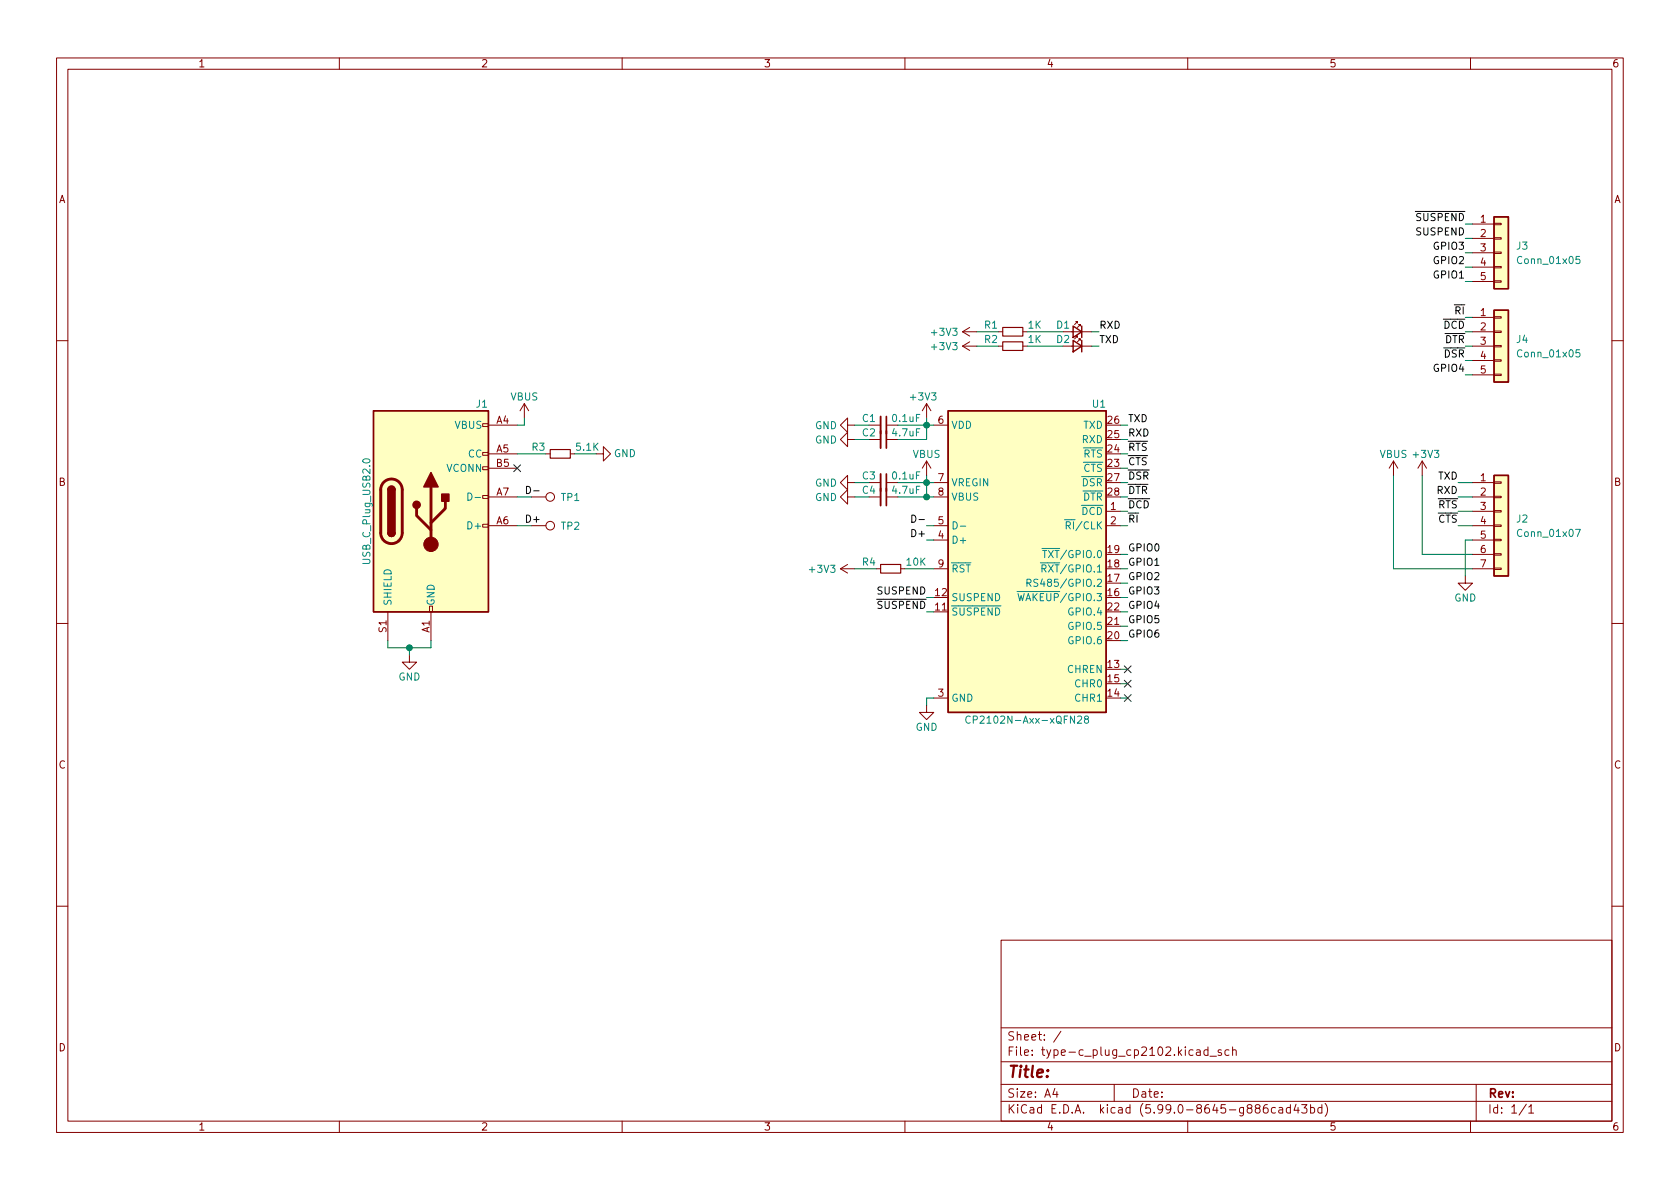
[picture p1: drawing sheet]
<svg xmlns="http://www.w3.org/2000/svg" width="297mm" height="210mm" viewBox="0 0 297 210" stroke-linecap="round" stroke-linejoin="round" font-family="sans-serif">
<g fill="none" stroke="#840000" stroke-width=".18">
<path d="M10 10.2h277v190.1h-277zM12 12.2h273v186.1h-273zM60 10.2v2M110 10.2v2M160 10.2v2M210 10.2v2M260 10.2v2M260.3 39.6h3.9M264.2 39.5h1.2v.2h-1.2zM170.2 58.7h2.5M170.2 58.7l1.2 .7M171.4 57.9l-1.2 .8"/>
<path d="M176.5 58.7h.8M180.8 58.7h.8M188 58.7h5M190.5 57.1v-.2h-.3h.3l-.5 .5M190.5 59.7v-.3h-.3h.3l-.5 .5M191 57.7v-.3h-.2h.2l-.5 .5M260.3 58.7h3.9M260.3 56.1h3.9M260.3 42.2h3.9M260.3 44.7h3.9M260.3 47.2h3.9M260.3 49.8h3.9"/>
<path d="M264.2 58.5h1.2v.3h-1.2zM264.2 56h1.2v.3h-1.2zM264.2 49.7h1.2v.2h-1.2zM264.2 47.1h1.2v.3h-1.2zM264.2 42h1.2v.3h-1.2zM264.2 44.6h1.2v.2h-1.2zM10 60.2h2M85.3 74.9h1.1v.5h-1.1zM86.4 75.2h5M92.7 71.4l-.8 1.2M92.7 71.4v2.5M92.7 71.4l.8 1.2"/>
<path d="M149.9 77.7v-1.3l-1.3 1.3 1.3 1.3v-1.3h1.2M149.9 75.2v-1.3l-1.3 1.3 1.3 1.2v-1.2h1.2M153.7 75.2h2M153.7 77.7h2M156.7 75.2h2M156.7 77.7h2M163.8 71.4v2.5M163.8 71.4l.8 1.2M163.8 71.4l-.7 1.2M165.1 75.2h2.5M170.2 61.2h2.5M170.2 61.2l1.2 .8"/>
<path d="M171.4 60.4l-1.2 .8M176.5 61.2h.8M180.8 61.2h.8M188 61.2h5M191 60.2v-.3h-.2h.2l-.5 .5M260.3 61.2h3.9M260.3 63.7h3.9M260.3 66.3h3.9M264.2 66.2h1.2v.2h-1.2zM264.2 63.6h1.2v.3h-1.2zM264.2 61.1h1.2v.2h-1.2zM285 60.2h2"/>
<path d="M85.3 92.7h1.1v.5h-1.1zM85.3 87.6h1.1v.5h-1.1zM85.3 82.5h1.1v.6h-1.1zM85.3 80h1.1v.5h-1.1zM86.4 80.3h5M86.4 93h5M86.4 87.9h5M86.4 82.8h5M94 93h2.5M94 87.9h2.5M96.5 80.3h.8M100.8 80.3h.8"/>
<path d="M105.4 80.3h1.3v-1.3l1.2 1.3-1.2 1.2v-1.2M149.9 87.9v-1.3l-1.3 1.3 1.3 1.2v-1.2h1.2M149.9 85.3v-1.2l-1.3 1.2 1.3 1.3v-1.3h1.2M149.9 99.8l-1.3 .8M153.7 85.3h2M153.7 87.9h2M156.7 85.3h2M156.7 87.9h2M163.8 81.5l-.7 1.3M163.8 81.5v2.6M163.8 81.5l.8 1.3M165.1 85.3h2.5"/>
<path d="M165.1 93h2.5M165.1 95.5h2.5M165.1 87.9h2.5M195.6 90.4h2.5M195.6 93h2.5M246.4 81.5l.7 1.3M246.4 81.5v2.6M246.4 81.5l-.8 1.3M251.5 81.5l-.8 1.3M251.5 81.5v2.6M251.5 81.5l.7 1.3M260.3 85.3h3.9"/>
<path d="M260.3 90.4h3.9M260.3 93h3.9M260.3 95.5h3.9M260.3 87.9h3.9M260.3 98h3.9M264.2 97.9h1.2v.3h-1.2zM264.2 95.4h1.2v.2h-1.2zM264.2 90.3h1.2v.2h-1.2zM264.2 87.8h1.2v.2h-1.2zM264.2 85.2h1.2v.3h-1.2zM264.2 92.8h1.2v.3h-1.2zM10 110.2h2"/>
<path d="M68.6 108.2v5.1M72.4 115.8v1.3h1.3l-1.3 1.3-1.3-1.3h1.3M75.9 107.2h.6v1h-.6zM76.2 108.2v5.1M148.6 100.6h2.5M148.6 100.6l1.3 .7M154.9 100.6h.8M159.3 100.6h.7M165.1 100.6h2.5M165.1 108.2h2.5M195.6 110.7h2.5M259.1 101.8v1.3h1.2l-1.2 1.3-1.3-1.3h1.3"/>
<path d="M260.3 100.6h3.9M264.2 100.5h1.2v.2h-1.2zM285 110.2h2M163.8 124.7v1.3h1.3l-1.3 1.2-1.2-1.2h1.2M165.1 123.4h2.5M10 160.2h2M177 166.3h108v32h-108zM285 160.2h2M60 198.3v2M110 198.3v2M160 198.3v2M177 194.8h108"/>
<path d="M177 191.8h108M177 187.8h108M177 181.8h108M186.5 192.5l-.4 1h1M186.9 193v1M187.6 182.4l-1.3 1.9M197 191.8v3M210 198.3v2M211.6 185.7h.5l.1 .9M212.2 186l-.5 .1a.29 .29 0 0 0-.2 .2 .29 .29 0 0 0 .2 .3h.5M213.6 185.7l-.5-.1-.2 .3v.4l.1 .3h.6M213.6 185.1v1.5"/>
<path d="M213.9 186.8h1.2M215.9 185.7l-.3-.1-.2 .2v.3l.5 .1v.4h-.5M217.3 185.7l-.4-.1-.3 .3v.4l.1 .3h.6M217.9 185.8l.2-.2 .4 .1 .1 .9M217.9 185.1v1.5M224.1 195.3a.59 .59 0 0 0-.7 .7v.5l.1 .3h.4l.2-.1 .1-.5-.1-.2-.5-.1-.2 .3M225.5 195.9l-.4-.1-.3 .3v.4l.1 .3h.6M226.1 195.9h.6l.1 .9M226.8 196.2l-.5 .1a.29 .29 0 0 0-.2 .2 .29 .29 0 0 0 .2 .3h.5M228.1 195.9l-.4-.1-.3 .3v.4l.2 .3h.5M228.1 195.3v1.5M229.1 195.3l-.3 1h.9"/>
<path d="M229.5 195.8v1M230.1 195.3h1l-.5 .6 .4 .1v.7l-.2 .1h-.4l-.3-.1M231.7 195.9l.4-.1 .3 .3v.4l-.1 .3h-.6M231.7 195.3v1.5M233.7 195.9l-.4-.1-.3 .3v.4l.1 .3h.6M233.7 195.3v1.5M234.3 195.1a1.72 1.72 0 0 1 0 2.3M260 198.3v2M261 191.8v6.5M269.9 195.3l-1.3 1.9M270.3 195.8l.4-.5v1.5M270.3 196.8h.9"/>
<circle cx="97.3" cy="93" r=".76"/>
<circle cx="97.3" cy="87.9" r=".76"/>
</g>
<path d="M264.2 38.3h2.5v12.7h-2.5zM189.7 57.7l1.6 1-1.6 1zM191.3 57.7v2M264.2 54.9h2.5v12.7h-2.5zM66 72.6h20.4v35.6h-20.4zM167.6 72.6h28v53.4h-28zM189.7 60.2l1.6 1-1.6 1zM191.3 60.2v2M68.6 94.2a.64 .64 0 0 0 .6 .7 .64 .64 0 0 0 .6-.7M68.6 86.6a.64 .64 0 0 1 .6-.6 .64 .64 0 0 1 .6 .6M264.2 84.1h2.5v17.7h-2.5z" fill="none" stroke="#840000" stroke-width=".25"/>
<path d="M155.7 73.7v5.5M155.7 83.8v5.6" fill="none" stroke="#840000" stroke-width=".33"/>
<path d="M156.7 73.7v5.5M156.7 83.8v5.6" fill="none" stroke="#840000" stroke-width=".3"/>
<path d="M177.3 57.9h3.5v1.5h-3.5zM97.3 79.5h3.5v1.5h-3.5zM177.3 60.4h3.5v1.6h-3.5zM155.7 99.8h3.6v1.5h-3.6z" fill="none" stroke="#840000" stroke-width=".2"/>
<g fill="#ffffc2" stroke="#ffffc2" stroke-width=".18">
<path d="M264.2 54.9h2.5v12.7h-2.5z"/>
<path d="M264.2 38.3h2.5v12.7h-2.5z"/>
<path d="M167.6 72.6h28v53.4h-28z"/>
<path d="M66 72.6h20.4v35.6h-20.4z"/>
<path d="M264.2 84.1h2.5v17.7h-2.5z"/>
</g>
<g fill="none" stroke="#008484" stroke-width=".18">
<path d="M279.3 45.3h-.6l-.1 .6 .2-.1 .4 .1 .2 .2-.1 .4-.2 .1-.5-.1M279.3 61.9h-.6l-.1 .6 .2-.2 .4 .1 .2 .2-.1 .4-.2 .1-.5-.1M64.3 81.3a.69 .69 0 0 1 1.1 .3 .72 .72 0 0 1-1.3-.2zM82.7 87.2a.64 .64 0 0 1 .8 .6 .64 .64 0 0 1-.8 .7zM84 88h1M168.5 92.3a.64 .64 0 0 1 .8 .6 .64 .64 0 0 1-.8 .6zM169.8 93h1M183.9 99.5h1.3M184.2 97h1M184.4 97.3h.7M184.7 97.3v1.3M188.2 91.9h1.3"/>
<path d="M188.5 92.9h.6l.2-.2-.1-.3-.7-.1v1.2M278.6 93.6h.8l-.5 1.3M179.8 104.6h1.5M180 105l.3 1.2 .2-.9 .3 .9 .3-1.2M181.6 103.1l.6-.1 .1-.2-.1-.3-.6-.1v1.3M181.9 103.1l.4 .6M183.5 102.5l-.5-.1-.2 .1v.4l.6 .2 .1 .4-.2 .2-.5-.1M184.2 100.5h.6l.2-.2-.1-.3-.7-.1v1.3M184.5 100.5l.5 .7M171.5 126.7a.6 .6 0 0 0-.8 .5 .6 .6 0 0 0 .6 .7l.2-.1M190.5 126.7l.5-.1 .3 .4-.8 .9h.8M192 127.2l-.3-.3 .1-.2 .2-.1 .3 .1 .2 .2-.1 .1-.5 .2-.2 .2 .1 .4 .2 .1 .3-.1 .2-.2-.1-.3-.2-.1"/>
</g>
<path d="M67.9 85.3a1.91 1.91 0 0 1 2-.5 1.91 1.91 0 0 1 1.2 1.8v7.6a1.91 1.91 0 0 1-1.9 1.9 1.91 1.91 0 0 1-1.9-1.9v-7.8l.2-.6zM73.7 89.9v1.3l2.5 2.5M76.2 86.1v10.2M78.7 88.6v1.3l-2.5 2.6" fill="none" stroke="#840000" stroke-width=".51"/>
<g fill="#840000" stroke="#840000" stroke-width=".25">
<path d="M68.6 94.2h1.2a.64 .64 0 0 1-.6 .7 .64 .64 0 0 1-.6-.7z"/>
<path d="M68.8 86.2a.64 .64 0 0 1 .7-.2 .64 .64 0 0 1 .3 .6h-1.2z"/>
<path d="M68.6 86.6h1.2v7.6h-1.2z"/>
<path d="M78.1 87.4h1.3v1.2h-1.3z"/>
<path d="M76.2 83.6l1.3 2.5h-2.6z"/>
<circle cx="73.7" cy="89.3" r=".63"/>
</g>
<circle cx="76.2" cy="96.3" r="1.27" fill="#840000" stroke="#840000" stroke-width=".18"/>
<path d="M93.1 86a.64 .64 0 0 1 .7 .6 .64 .64 0 0 1-.7 .7zM94.4 86.8h.9M161.2 91.1a.64 .64 0 0 1 .7 .6 .64 .64 0 0 1-.7 .7zM162.5 91.9h1" fill="none" stroke="#000" stroke-width=".18"/>
<g fill="none" stroke="#008400" stroke-width=".18">
<path d="M172.7 58.7h3.8M181.6 58.7h6.4M193 58.7h1.3M259.1 44.7h1.2M259.1 42.2h1.2M259.1 49.8h1.2M259.1 47.2h1.2M92.7 73.9v1.3h-1.3M151.1 77.7h2.6M151.1 75.2h2.6M158.7 75.2h6.4M163.8 73.9v3.8h-5.1"/>
<path d="M172.7 61.2h3.8M181.6 61.2h6.4M193 61.2h1.3M198.1 77.7h1.3M198.1 75.2h1.3M259.1 66.3h1.2M91.4 87.9h2.6M91.4 93h2.6M91.4 80.3h5.1M101.6 80.3h3.8M151.1 87.9h2.6M151.1 85.3h2.6"/>
<path d="M158.7 87.9h6.4M158.7 85.3h6.4M163.8 84.1v3.8M163.8 93h1.3M163.8 95.5h1.3M198.1 87.9h1.3M198.1 85.3h1.3M198.1 93h1.3M198.1 82.8h1.3M198.1 80.3h1.3M198.1 90.4h1.3M198.1 98h1.3"/>
<path d="M246.4 84.1v16.5h13.9M251.5 84.1v13.9h8.8M257.8 87.9h2.5M257.8 85.3h2.5M260.3 95.5h-1.2v6.3M68.6 113.3v1.2h7.6v-1.2M72.4 114.5v1.3M151.1 100.6h3.8M160 100.6h5.1M163.8 105.7h1.3M198.1 108.2h1.3M198.1 105.7h1.3"/>
<path d="M198.1 118.4h1.3M198.1 113.3h1.3M198.1 100.6h1.3M198.1 110.7h1.3M198.1 103.1h1.3M165.1 123.4h-1.3v1.3M198.1 120.9h1.3M198.1 123.4h1.3"/>
</g>
<path d="M90.8 82.2l1.2 1.2M92 82.2l-1.2 1.2M198.8 117.7l1.2 1.3M200 117.7l-1.2 1.3M198.8 120.3l1.2 1.2M198.8 122.8l1.2 1.2M200 120.3l-1.2 1.2M200 122.8l-1.2 1.2" fill="none" stroke="#000084" stroke-width=".18"/>
<g fill="#008400" stroke="#008400" stroke-width=".18">
<circle cx="72.4" cy="114.5" r=".51"/>
<circle cx="163.8" cy="75.2" r=".51"/>
<circle cx="163.8" cy="87.9" r=".51"/>
<circle cx="163.8" cy="85.3" r=".51"/>
</g>
<text font-size="2.8" fill="#840000" x="178" y="190.6">Title:</text>
<g font-size="2.1" fill="#840000">
<text x="178" y="184">Sheet: /</text>
<text x="178" y="186.7">File: type-c_plug_cp2102.kicad_sch</text>
<text x="178" y="196.9">KiCad E.D.A. kicad (5.99.0-8645-g886cad43bd)</text>
<text x="178" y="194.1">Size: A4</text>
<text x="200" y="194.1">Date:</text>
<text x="263" y="194.1">Rev:</text>
<text x="263" y="196.9">Id: 1/1</text>
</g>
<g font-size="1.8" fill="#840000">
<text x="35" y="11.9">1</text>
<text x="85" y="11.9">2</text>
<text x="135" y="11.9">3</text>
<text x="185" y="11.9">4</text>
<text x="235" y="11.9">5</text>
<text x="285" y="11.9">6</text>
<text x="10.3" y="35.9">A</text>
<text x="285.3" y="35.9">A</text>
<text x="261.8" y="41.9">2</text>
<text x="261.8" y="44.4">3</text>
<text x="261.8" y="47">4</text>
<text x="261.8" y="49.5">5</text>
<text x="261.8" y="66">5</text>
<text x="87.8" y="74.9">A4</text>
<text x="165.9" y="74.9">6</text>
<text x="195.9" y="77.5">25</text>
<text x="195.9" y="74.9">26</text>
<text x="87.8" y="80">A5</text>
<text x="87.8" y="82.5">B5</text>
<text x="195.9" y="82.5">23</text>
<text x="195.9" y="80">24</text>
<text x="10.3" y="85.9">B</text>
<text x="87.8" y="87.6">A7</text>
<text x="165.9" y="85.1">7</text>
<text x="165.9" y="87.6">8</text>
<text x="195.9" y="85.1">27</text>
<text x="195.9" y="87.6">28</text>
<text x="261.8" y="85.1">1</text>
<text x="261.8" y="87.6">2</text>
<text x="285.3" y="85.9">B</text>
<text x="87.8" y="92.7">A6</text>
<text x="165.9" y="95.2">4</text>
<text x="165.9" y="92.7">5</text>
<text x="196.4" y="90.2">1</text>
<text x="196.4" y="92.7">2</text>
<text x="261.8" y="90.2">3</text>
<text x="261.8" y="92.7">4</text>
<text x="261.8" y="95.2">5</text>
<text x="165.9" y="100.3">9</text>
<text x="195.9" y="100.3">18</text>
<text x="195.9" y="97.8">19</text>
<text x="261.8" y="97.8">6</text>
<text x="261.8" y="100.3">7</text>
<text x="165.4" y="105.4">12</text>
<text x="195.9" y="105.4">16</text>
<text x="195.9" y="102.9">17</text>
<text x="195.9" y="107.9">22</text>
<text x="68.3" y="111.8" transform="rotate(-90 68.3 111.8)">S1</text>
<text x="75.9" y="111.9" transform="rotate(-90 75.9 111.9)">A1</text>
<text x="195.9" y="113">20</text>
<text x="195.9" y="110.5">21</text>
<text x="195.9" y="118.1">13</text>
<text x="165.9" y="123.2">3</text>
<text x="195.9" y="123.2">14</text>
<text x="195.9" y="120.6">15</text>
<text x="10.3" y="135.9">C</text>
<text x="285.3" y="135.9">C</text>
<text x="10.3" y="185.9">D</text>
<text x="285.3" y="185.9">D</text>
<text x="35" y="199.9">1</text>
<text x="85" y="199.9">2</text>
<text x="135" y="199.9">3</text>
<text x="185" y="199.9">4</text>
<text x="235" y="199.9">5</text>
<text x="285" y="199.9">6</text>
</g>
<g font-size="1.8">
<text x="250.5" y="41.6">SUSPEND</text>
<text x="253.7" y="46.7">GPIO2</text>
<text x="253.7" y="44.2">GPIO3</text>
<text x="253.7" y="49.2">GPIO1</text>
<text x="194.3" y="58.1">RXD</text>
<text x="194.3" y="60.7">TXD</text>
<text x="253.7" y="65.7">GPIO4</text>
<text x="199.4" y="74.6">TXD</text>
<text x="199.4" y="77.2">RXD</text>
<text x="199.4" y="82.3">~CTS~</text>
<text x="199.4" y="79.7">~RTS~</text>
<text x="199.4" y="89.9">~DCD~</text>
<text x="199.4" y="87.3">~DTR~</text>
<text x="199.4" y="84.8">~DSR~</text>
<text x="254.1" y="87.3">RXD</text>
<text x="254.3" y="84.8">TXD</text>
<text x="92.7" y="92.4">D+</text>
<text x="161.5" y="95">D+</text>
<text x="199.4" y="92.4">~RI~</text>
<text x="199.4" y="97.5">GPIO0</text>
<text x="199.4" y="100">GPIO1</text>
<text x="155.3" y="105.1">SUSPEND</text>
<text x="199.4" y="102.6">GPIO2</text>
<text x="199.4" y="107.7">GPIO4</text>
<text x="199.4" y="105.1">GPIO3</text>
<text x="199.4" y="110.2">GPIO5</text>
<text x="199.4" y="112.7">GPIO6</text>
</g>
<g font-size="1.8" fill="#008400">
<text x="250.5" y="39.1">~SUSPEND~ 1</text>
<text x="255.2" y="58.1">~DCD~ 2</text>
<text x="257.3" y="55.6">~RI~ 1</text>
<text x="255.3" y="63.2">~DSR~ 4</text>
<text x="255.4" y="60.7">~DTR~ 3</text>
<text x="254.3" y="89.9">~RTS~</text>
<text x="254.3" y="92.4">~CTS~</text>
<text x="155.3" y="107.7">~SUSPEND~11</text>
</g>
<g font-size="1.8" fill="#008484">
<text x="268.2" y="44.1">J3</text>
<text x="268.6" y="46.7">Conn_01x05</text>
<text x="164.8" y="59.4">+3V3</text>
<text x="174.1" y="58.1">R1</text>
<text x="181.8" y="58.1">1K</text>
<text x="186.8" y="58.1">D1</text>
<text x="164.8" y="61.9">+3V3</text>
<text x="174.1" y="60.6">R2</text>
<text x="181.8" y="60.6">1K</text>
<text x="186.8" y="60.6">D2</text>
<text x="268.2" y="60.6">J4</text>
<text x="268.6" y="63.2">Conn_01x05</text>
<text x="90.3" y="70.8">VBUS</text>
<text x="161.1" y="70.8">+3V3</text>
<text x="80.4" y="75.8">VBUS</text>
<text x="84.2" y="72.1">J1</text>
<text x="144.1" y="75.9">GND</text>
<text x="152.5" y="77.2">C2</text>
<text x="152.5" y="74.6">C1</text>
<text x="157.9" y="77.2">4.7uF</text>
<text x="157.9" y="74.6">0.1uF</text>
<text x="168.1" y="75.8">VDD</text>
<text x="191.5" y="75.8">TXD</text>
<text x="193.2" y="72.1">U1</text>
<text x="79" y="83.4">VCONN</text>
<text x="82.8" y="80.9">CC</text>
<text x="94.1" y="79.7">R3</text>
<text x="102" y="79.7">5.1K</text>
<text x="108.5" y="80.8">GND</text>
<text x="144.1" y="78.4">GND</text>
<text x="161.4" y="81">VBUS</text>
<text x="191.3" y="78.4">RXD</text>
<text x="191.5" y="83.4">~CTS</text>
<text x="191.5" y="80.9">~RTS</text>
<text x="243.9" y="81">VBUS</text>
<text x="250" y="81">+3V3</text>
<text x="99.2" y="88.6">TP1</text>
<text x="144.1" y="88.6">GND</text>
<text x="144.1" y="86">GND</text>
<text x="152.5" y="84.8">C3</text>
<text x="152.5" y="87.3">C4</text>
<text x="157.9" y="84.8">0.1uF</text>
<text x="157.9" y="87.3">4.7uF</text>
<text x="168.1" y="86">VREGIN</text>
<text x="168.1" y="88.5">VBUS</text>
<text x="191.3" y="86">~DSR</text>
<text x="191.4" y="88.5">~DTR</text>
<text x="83" y="93.6">D+</text>
<text x="99.2" y="93.7">TP2</text>
<text x="189.2" y="93.6">~RI~/CLK</text>
<text x="191.2" y="91.1">~DCD</text>
<text x="268.2" y="92.4">J2</text>
<text x="268.6" y="94.9">Conn_01x07</text>
<text x="65.5" y="99.4" transform="rotate(-90 65.5 99.4)">USB_C_Plug_USB2.0</text>
<text x="143.2" y="101.3">+3V3</text>
<text x="152.5" y="100">R4</text>
<text x="160.3" y="100">10K</text>
<text x="168.1" y="96.1">D+</text>
<text x="168.1" y="101.2">~RST</text>
<text x="185.1" y="101.2">~RXT~/GPIO.1</text>
<text x="185.3" y="98.7">~TXT~/GPIO.0</text>
<text x="69.2" y="107.2" transform="rotate(-90 69.2 107.2)">SHIELD</text>
<text x="76.8" y="107.2" transform="rotate(-90 76.8 107.2)">GND</text>
<text x="168.1" y="106.3">SUSPEND</text>
<text x="180.8" y="106.3">~WAKEUP~/GPIO.3</text>
<text x="183.3" y="103.8">RS485/GPIO.2</text>
<text x="257.1" y="106.4">GND</text>
<text x="168.1" y="108.8">~SUSPEND</text>
<text x="189.2" y="113.9">GPIO.6</text>
<text x="189.2" y="111.4">GPIO.5</text>
<text x="189.2" y="108.8">GPIO.4</text>
<text x="188.8" y="119">CHREN</text>
<text x="70.4" y="120.3">GND</text>
<text x="168.1" y="124.1">GND</text>
<text x="190.3" y="124.1">CHR1</text>
<text x="190.3" y="121.5">CHR0</text>
<text x="161.9" y="129.2">GND</text>
<text x="172.2" y="128">CP2102N-Axx-xQFN28</text>
</g>
</svg>
